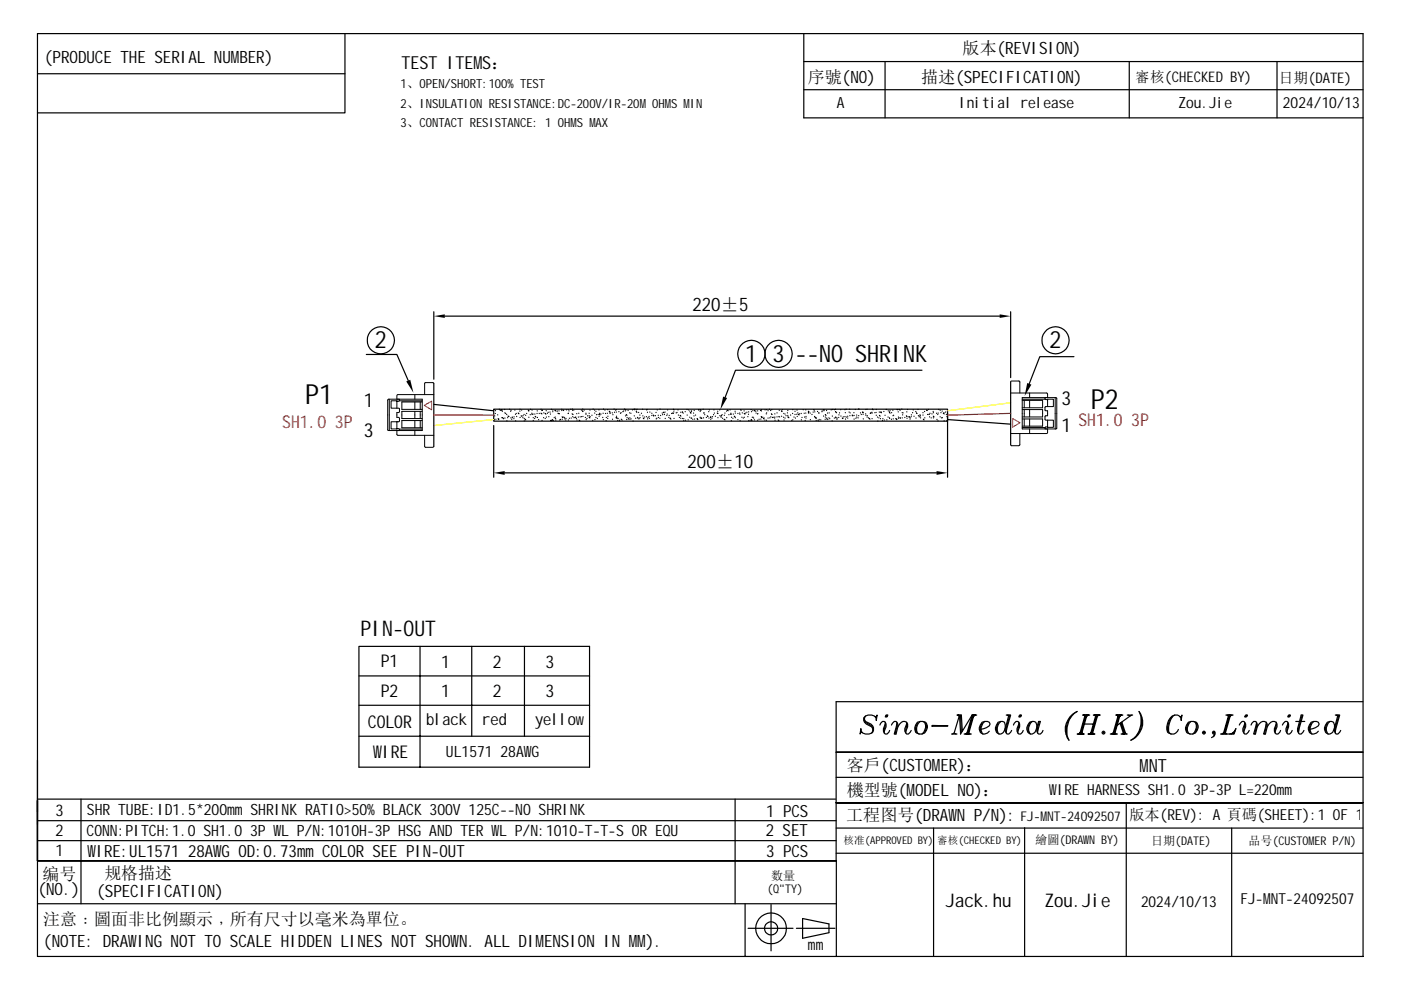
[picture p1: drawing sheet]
<svg xmlns="http://www.w3.org/2000/svg" width="297mm" height="210mm" viewBox="0 0 297 210" stroke-linecap="round" stroke-linejoin="round" font-family="sans-serif">
<g fill="none" stroke="#000" stroke-width=".25">
<path d="M7.9 7.1h281.1v195.7h-281.1zM7.9 15.6h65.2M73.1 7.1v16.8h-65.2M170.4 13.1h118.6M170.4 7.1v17.9h118.6M170.4 19h118.6M187.6 13.1v11.9M239.4 13.1v11.9M270.7 13.1v11.9M77.7 75.2h6.4l2.5 5.5M92 66.1v14.3M94.3 67h117.6"/>
<path d="M195.5 78.5h-39.6l-2.2 5.8M214.3 66.1v14M227.7 75.6h-7.2l-2.3 5.8M92 85.7l12.7 1.4M92 81.3v13.3M104.7 86.8h96.2v2.5h-96.2zM104.7 90.2v11M104.8 88.9v.1M104.9 88.2h.1M105 87.6v.1M105.1 87.1h.1M105.1 88.9h.1"/>
<path d="M105.5 87.9v.1M105.6 88.8h.1M105.7 88.8h.1M105.7 88.9v.1M105.9 86.8h.1M106 86.9v.1M106.2 87h.1M106.3 86.8v.1M106.4 86.8v.1M106.4 87h.1M106.4 88.5v.1M106.5 87.2h.1"/>
<path d="M106.5 88.5v.1M106.7 88.7h.1M106.8 88.7v.1M107 86.8h.1M107 87.5v.1M107 88.6v.1M107.2 87.6v.1M107.4 87.9h.1M107.5 89.2v.1M107.6 88.5v.1M107.7 88.2h.1M107.9 88.3h.1"/>
<path d="M108.1 86.8h.1M108.3 87.2h.1M108.3 88.6h.1M108.4 87h.1M108.5 88.9h.1M108.6 88.4h.1M108.7 88.5v.1M109 88.7v.1M109 88.4h.1M109.2 86.9v.1M109.3 87.8v.1M109.3 89.2v.1"/>
<path d="M109.5 87.6v.1M109.5 88.3h.1M109.9 87.6h.1M110 87.7h.1M110.2 87.1v.1M110.3 86.8h.1M110.3 88.5h.1M110.5 88.2h.1M110.6 86.9v.1M110.6 88.2v.1M110.9 88.5v.1M110.9 88.1v.1"/>
<path d="M111.1 87.9h.1M111.2 88.7h.1M111.2 89.2v.1M111.3 88.9h.1M111.4 88v.1M111.4 89h.1M111.7 87.6v.1M112 86.9v.1M112.1 87.1h.1M112.1 88.4v.1M112.4 87.9h.1M112.5 86.8h.1"/>
<path d="M112.8 87.6h.1M112.8 86.9v.1M112.8 87.9h.1M113 87.8h.1M113.1 88.5v.1M113.1 89.1v.1M113.4 88.7h.1M113.4 87.8h.1M113.5 88.3h.1M113.6 88.4h.1M113.9 87.6v.1M113.9 87.1h.1"/>
<path d="M113.9 88.5h.1M114.2 89h.1M114.3 87.6v.1M114.7 86.8h.1M114.7 87.6h.1M114.9 87v.1M114.9 87.7v.1M114.9 89.1v.1M115 86.9v.1M115.3 88.5v.1M115.3 87.5v.1M115.6 87.6v.1"/>
<path d="M115.6 88.7h.1M115.7 87.8h.1M115.8 87.1h.1M115.9 88.4h.1M116.1 87.6h.1M116.2 87.4h.1M116.4 88.3v.1M116.6 87.3v.1M116.7 87.8h.1M116.7 89.1v.1M116.9 86.8h.1M116.9 89.2h.1"/>
<path d="M117.1 89h.1M117.2 86.9v.1M117.2 87.3h.1M117.2 89.1h.1M117.3 89.1v.1M117.5 88.5v.1M117.7 87v.1M117.7 88.4h.1M117.8 87v.1M117.8 88.7h.1M117.8 89v.1M117.9 87.1v.1"/>
<path d="M118.2 87.1v.1M118.3 87.6h.1M118.5 87.7h.1M118.5 87.1h.1M118.6 87.7h.1M118.7 89v.1M118.8 88.9v.1M119.1 86.8h.1M119.1 87v.1M119.2 88.4h.1M119.2 88.9h.1M119.3 88.5h.1"/>
<path d="M119.4 86.9v.1M119.5 87v.1M119.5 88.4h.1M119.7 88.5v.1M119.7 88.8h.1M120 89v.1M120 88.7h.1M120.1 86.9h.1M120.5 86.8v.1M120.5 87.6v.1M120.5 87.6h.1M120.5 89v.1"/>
<path d="M120.6 87.1h.1M120.7 88.7h.1M121 86.8h.1M121.1 88.6v.1M121.3 87.7v.1M121.4 86.7v.1M121.4 87h.1M121.4 88.3v.1M121.5 87.9h.1M121.7 86.9v.1M121.7 88.5v.1M121.9 88.5h.1"/>
<path d="M122.1 88.4h.1M122.2 88.7h.1M122.3 87.7h.1M122.3 89v.1M122.6 88.4h.1M122.7 87.6h.1M122.8 89.1h.1M122.9 89.2h.1M123 88.4h.1M123.3 86.9v.1M123.3 88.3v.1M123.5 87.1h.1"/>
<path d="M123.6 86.7v.1M123.6 87.2v.1M123.6 88.3h.1M123.9 86.9v.1M124.1 88.5h.1M124.2 87.6h.1M124.2 87.8v.1M124.3 89h.1M124.4 88.7h.1M124.6 88.2h.1M124.9 87.6h.1M124.9 88.1v.1"/>
<path d="M124.9 88.4v.1M125 88.6h.1M125.1 86.9v.1M125.1 88.3v.1M125.5 88v.1M125.7 89.1v.1M125.8 86.7v.1M126.1 86.9v.1M126.1 87.6h.1M126.1 89h.1M126.4 87.2h.1M126.4 88.5h.1"/>
<path d="M126.5 87.9h.1M126.6 88.7h.1M126.8 87.9h.1M127 86.9h.1M127 88.2v.1M127.1 87.8v.1M127.2 87.6h.1M127.2 87.9v.1M127.4 87.8h.1M127.8 88.5h.1M127.9 87.6h.1M127.9 89h.1"/>
<path d="M128 86.7v.1M128.3 86.9v.1M128.4 87.6v.1M128.5 89.2h.1M128.6 88.5h.1M128.8 87.6h.1M128.8 86.8v.1M128.8 88.7h.1M128.9 88.2v.1M129.2 87.2h.1M129.3 87.3h.1M129.3 87.5l.1 .1"/>
<path d="M129.8 87.5v.1M129.9 88.9h.1M129.9 87.9h.1M130.2 86.7v.1M130.3 87.4h.1M130.5 86.9v.1M130.6 88.5v.1M130.7 86.8v.1M130.7 87.3v.1M130.7 88.2v.1M130.8 88.5h.1M130.8 88.7h.1"/>
<path d="M131 89.1v.1M131 88.7h.1M131.2 87.3h.1M131.3 89.1h.1M131.4 89.2v.1M131.6 87.6h.1M131.7 87.5h.1M131.7 88.9h.1M131.9 89v.1M132.1 87.3h.1M132.2 87.1v.1M132.4 86.7v.1"/>
<path d="M132.6 86.8h.1M132.6 87.1h.1M132.6 88.2h.1M132.7 86.9h.1M132.8 87.9h.1M132.9 88.9v.1M132.9 88v.1M133 88.5h.1M133.2 87v.1M133.2 88.8v.1M133.3 88.7h.1M133.5 87.5v.1"/>
<path d="M133.5 88.6h.1M133.5 88.9h.1M133.8 87.6h.1M133.8 88.8h.1M134.1 86.9h.1M134.2 89.3h.1M134.4 86.8h.1M134.5 86.8v.1M134.5 88.2h.1M134.6 86.7v.1M134.8 88.7h.1M134.9 86.9h.1"/>
<path d="M134.9 87.3h.1M135 87.4h.1M135.1 86.8h.1M135.2 88.6h.1M135.2 88.5h.1M135.4 87.4v.1M135.5 88.8h.1M135.5 88.7h.1M135.7 88h.1M135.7 88.5v.1M136 87.6h.1M136.3 86.8h.1"/>
<path d="M136.3 88.2h.1M136.4 88.6v.1M136.5 88.7v.1M136.7 88.4h.1M137.1 88.3v.1M137.1 86.9h.1M137.2 86.8h.1M137.3 87.4h.1M137.3 88.8h.1M137.4 88.5h.1M137.6 88.3h.1M137.7 88.7h.1"/>
<path d="M137.8 87.3v.1M138.2 87.6h.1M138.2 88.1h.1M138.5 88h.1M138.6 88.1v.1M139 88.1v.1M139.1 87.4v.1M139.1 88.8h.1M139.3 88.7h.1M139.3 86.9h.1M139.6 88v.1M139.6 88.5h.1"/>
<path d="M139.9 88.7h.1M139.9 86.7v.1M140.1 88.1h.1M140.4 87.6h.1M140.5 87.9h.1M140.7 87.4h.1M140.8 87.5h.1M140.9 87.9h.1M141 87.3v.1M141 88.7h.1M141.4 88.1h.1M141.5 87.8h.1"/>
<path d="M141.5 86.9h.1M141.8 88.5h.1M141.9 88.1h.1M142.1 88.7h.1M142.2 88.8v.1M142.4 87.6v.1M142.6 87.6h.1M142.8 86.8h.1M142.8 87.6h.1M142.9 87.3h.1M142.9 86.9h.1M142.9 88.7h.1"/>
<path d="M143.4 87.5v.1M143.5 87.4v.1M143.7 86.9h.1M143.8 88h.1M144 88.5h.1M144.2 88.1h.1M144.3 87.4h.1M144.3 88.2h.1M144.3 88.7h.1M144.7 87.3v.1M144.7 88.7h.1M144.9 87.6h.1"/>
<path d="M145 88.7v.1M145 89.1v.1M145.3 87.3h.1M145.4 89.1h.1M145.7 86.8h.1M145.7 88h.1M145.9 89h.1M146 86.9h.1M146.2 87.1v.1M146.2 88.4v.1M146.4 87.5h.1M146.5 87.6h.1"/>
<path d="M146.5 88.7h.1M146.6 87.3h.1M146.6 87.1h.1M146.6 88.6v.1M146.9 88.9h.1M147.1 87.6h.1M147.1 88.2h.1M147.2 87v.1M147.3 88.8v.1M147.5 88h.1M147.9 88.7l-.1 .1M147.9 88.9v.1"/>
<path d="M148.2 86.9h.1M148.4 87.2v.1M148.4 88.4v.1M148.5 86.8v.1M148.5 88.6v.1M148.6 87h.1M148.7 88.7h.1M148.8 88.6v.1M149.1 86.8h.1M149.2 88.6h.1M149.3 87.5v.1M149.4 87.9h.1"/>
<path d="M149.8 88.5h.1M150 88.2h.1M150.1 88.3h.1M150.3 87.3h.1M150.3 88.6v.1M150.4 86.9h.1M150.7 88.4v.1M150.7 88.9h.1M150.7 88.4h.1M150.9 88.7h.1M151.1 88.3v.1M151.3 87.9h.1"/>
<path d="M151.4 86.9h.1M151.5 87.6h.1M151.7 88.2v.1M152.1 87.6h.1M152.2 87.2h.1M152.2 87.6v.1M152.2 88.5v.1M152.6 86.9h.1M152.6 88.1v.1M152.9 88.2v.1M152.9 88.4v.1M153 88.1h.1"/>
<path d="M153.1 87.9h.1M153.2 88.7h.1M153.5 88.9h.1M153.6 88v.1M153.7 87.6h.1M153.7 89h.1M154 87.1v.1M154.1 88.5v.1M154.2 86.9v.1M154.4 87.1h.1M154.5 87.9h.1M154.8 86.9h.1"/>
<path d="M154.9 87.8v.1M155 87.6h.1M155 87.8v.1M155.1 89.2h.1M155.1 88.4v.1M155.4 88.7h.1M155.5 87.8h.1M155.7 88.2v.1M155.8 88.4h.1M155.9 87.2h.1M155.9 87.6h.1M155.9 88.5v.1"/>
<path d="M156.4 87.6v.1M156.4 89h.1M156.8 87.6h.1M156.9 87.8v.1M156.9 89.2h.1M157 86.8v.1M157.1 87h.1M157.3 88.4v.1M157.4 87.5v.1M157.6 88.6v.1M157.8 87.1h.1M157.8 87.6v.1"/>
<path d="M157.8 88.4v.1M157.9 87.8h.1M158.1 87.6h.1M158.4 87.4h.1M158.6 88.3v.1M158.7 87.8v.1M158.7 87.3h.1M158.7 89.2h.1M159 89.1v.1M159.2 86.8v.1M159.3 89h.1M159.3 87.3h.1"/>
<path d="M159.4 89.1h.1M159.5 88.4v.1M159.6 87.1h.1M159.7 88.4v.1M159.8 88.6v.1M160 87v.1M160 89h.1M160.1 87.1v.1M160.3 87.1v.1M160.3 87.6h.1M160.6 87.7v.1M160.6 87.1h.1"/>
<path d="M160.6 89.1h.1M160.7 87.7h.1M160.9 88.9h.1M161.2 87v.1M161.3 88.8v.1M161.4 88.3v.1M161.4 86.8v.1M161.4 87.1h.1M161.5 88.4v.1M161.7 88.4v.1M161.9 88.7v.1M162 88.6v.1"/>
<path d="M162.2 89v.1M162.2 86.9h.1M162.5 87.7v.1M162.5 89.1h.1M162.5 86.8v.1M162.5 87.5v.1M162.8 87.1h.1M162.8 88.6v.1M163.1 86.8h.1M163.2 88.6h.1M163.4 87v.1M163.4 88.4h.1"/>
<path d="M163.6 87.7v.1M163.6 86.8v.1M163.7 87.9h.1M163.8 88.5h.1M163.9 88.4v.1M164.2 88.6v.1M164.3 87.7v.1M164.3 88.4h.1M164.3 89.1h.1M164.7 87.5v.1M164.7 88.4h.1M165 89v.1"/>
<path d="M165.1 88.3v.1M165.1 89.2h.1M165.2 87h.1M165.3 88.4h.1M165.7 87.1h.1M165.7 88.2v.1M165.8 87.2v.1M165.9 86.8v.1M166.1 88.4v.1M166.2 87.6v.1M166.2 89v.1M166.4 87.8h.1"/>
<path d="M166.4 88.6v.1M166.7 88.1v.1M166.9 87.5v.1M167 87v.1M167 88.1h.1M167.1 88.4h.1M167.1 88.4v.1M167.2 88.5v.1M167.6 88h.1M167.9 89.1v.1M168 87.6v.1M168.1 86.8v.1"/>
<path d="M168.1 89h.1M168.3 88.4h.1M168.6 87.2h.1M168.6 87.9h.1M168.6 88.6v.1M168.9 87.8v.1M169 86.9v.1M169 88.3h.1M169.1 87.5v.1M169.3 87.8v.1M169.4 87.9v.1M169.5 87.7v.1"/>
<path d="M169.9 87.6v.1M169.9 89h.1M170 88.5h.1M170.3 86.8v.1M170.5 87.6h.1M170.6 88.4h.1M170.7 89.1v.1M170.8 86.9h.1M170.8 87.6h.1M170.9 88.3h.1M170.9 88.6v.1M171.4 87.2h.1"/>
<path d="M171.4 87.5v.1M171.5 87.3h.1M171.8 87.6h.1M171.8 89h.1M172.2 87.9h.1M172.4 87.3v.1M172.5 86.8v.1M172.7 86.9v.1M172.7 88.3h.1M172.7 87.3h.1M172.8 88.4h.1M172.9 88.5v.1"/>
<path d="M173 88.6v.1M173 89.1v.1M173.1 88.6v.1M173.3 87.2v.1M173.4 89.1h.1M173.6 87.5v.1M173.6 89.2v.1M173.6 87.6h.1M173.7 88.9v.1M174 89h.1M174.3 87.3h.1M174.3 87.1h.1"/>
<path d="M174.6 86.8v.1M174.6 88.2h.1M174.7 87.1h.1M174.7 86.8v.1M174.9 88.9h.1M175 87.9h.1M175 88.4h.1M175.1 88v.1M175.2 87v.1M175.3 88.6v.1M175.3 88.8v.1M175.5 87.6h.1"/>
<path d="M175.5 88.9v.1M175.8 88.6h.1M175.8 87.5v.1M175.9 88.7v.1M176.2 86.9h.1M176.4 86.8h.1M176.4 89.2v.1M176.5 88.2h.1M176.6 86.8h.1M176.9 88.6v.1M176.9 86.8v.1M177.2 86.8h.1"/>
<path d="M177.2 87.3h.1M177.2 88.4h.1M177.2 88.6h.1M177.3 87.4h.1M177.4 87.5h.1M177.4 88.9h.1M177.5 88.6v.1M177.8 88.5h.1M177.9 87.9v.1M178 87.5v.1M178.3 86.8v.1M178.3 88.2h.1"/>
<path d="M178.6 88.6v.1M178.7 88.7h.1M178.8 88.4h.1M179.1 86.8v.1M179.1 88.3v.1M179.2 87.5h.1M179.3 88.8v.1M179.4 86.8h.1M179.4 88.4h.1M179.7 88.2v.1M179.7 88.6v.1M180 87.3v.1"/>
<path d="M180.2 86.8h.1M180.2 88.1v.1M180.2 87.5v.1M180.7 88h.1M180.7 88.1v.1M180.8 88.1v.1M181 87.5h.1M181.1 88.1h.1M181.1 88.8v.1M181.3 86.8h.1M181.5 88.7h.1M181.6 88h.1"/>
<path d="M181.6 88.4h.1M181.9 88.6h.1M182 86.7v.1M182.1 88.1v.1M182.1 86.7v.1M182.4 87.5v.1M182.6 87.9h.1M182.9 87.3v.1M183 87.4v.1M183 87.8v.1M183 88.8h.1M183.5 87.7v.1"/>
<path d="M183.6 86.8h.1M183.6 88v.1M183.8 86.8h.1M183.8 88.4h.1M183.9 88.1v.1M184.1 88.6h.1M184.3 88.7h.1M184.4 88.8v.1M184.5 87.6h.1M184.6 87.5v.1M184.9 87.4h.1M184.9 87.6h.1"/>
<path d="M184.9 88.7v.1M185 86.7v.1M185.1 86.8v.1M185.5 87.5h.1M185.7 87.4v.1M185.8 86.8h.1M185.8 88v.1M186 88.4h.1M186.1 89.3h.1M186.3 88.6h.1M186.4 87.3v.1M186.5 88.1h.1"/>
<path d="M186.6 88.2h.1M186.6 87.4h.1M186.7 88.7v.1M186.8 87.3h.1M186.8 87.5h.1M187.1 89.1v.1M187.2 88.7v.1M187.4 87.2v.1M187.5 89v.1M187.6 88v.1M187.9 86.8h.1M188 86.8h.1"/>
<path d="M188 89h.1M188.3 88.4h.1M188.3 87.1h.1M188.6 87.3h.1M188.6 87.4v.1M188.6 88.6h.1M188.6 88.7h.1M188.7 87.1h.1M188.7 87.6h.1M189 88.9h.1M189 87.5h.1M189.3 87h.1"/>
<path d="M189.3 88.1v.1M189.4 88.8h.1M189.5 88v.1M189.9 88.7v.1M190 88.8h.1M190.1 88.9v.1M190.2 86.8h.1M190.3 86.8v.1M190.4 87.3h.1M190.5 88.4h.1M190.5 88.7h.1M190.6 86.8h.1"/>
<path d="M190.7 86.8v.1M190.8 88.6h.1M190.9 86.9v.1M190.9 88.6v.1M191.2 86.7v.1M191.3 87.5h.1M191.3 88.6h.1M191.4 87.9v.1M191.5 87.5v.1M191.8 88.5h.1M192.2 88.2h.1M192.3 87.3h.1"/>
<path d="M192.3 88.3h.1M192.3 88.7h.1M192.4 86.8h.1M192.7 88.4h.1M192.8 88.4h.1M192.9 88.8v.1M193 88.6h.1M193.2 88.3v.1M193.2 87.9v.1M193.5 87.5h.1M193.6 86.9h.1M193.8 88.2v.1"/>
<path d="M194.2 87.2v.1M194.2 88.6v.1M194.3 87.5v.1M194.4 87.6v.1M194.6 86.8h.1M194.7 88.1v.1M194.9 88.4h.1M195.1 87.9v.1M195.1 88.2v.1M195.1 88.1h.1M195.2 88.6h.1M195.7 87.5h.1"/>
<path d="M195.7 88h.1M195.8 88.9h.1M195.9 89h.1M196 87.2v.1M196.1 88.6h.1M196.5 86.9v.1M196.6 87v.1M196.7 87.9h.1M196.8 86.8h.1M197 87.9h.1M197 87.8v.1M197.1 88.4h.1"/>
<path d="M197.2 87.6h.1M197.4 88.6h.1M197.6 87.7v.1M197.9 87.2v.1M197.9 87.5h.1M197.9 88.2v.1M197.9 88.6h.1M198 88.4h.1M198.6 87.6h.1M198.7 88.9v.1M198.8 87.9h.1M198.9 89.2v.1"/>
<path d="M198.9 87.6h.1M199 86.8h.1M199.3 87h.1M199.3 88.4h.1M199.5 87.5h.1M199.6 88.6h.1M199.8 87.1v.1M199.8 88.5v.1M200 87.6h.1M200.1 87.5h.1M200.2 87.7v.1M200.2 89.2v.1"/>
<path d="M200.5 87.3v.1M200.6 87.9h.1M200.7 89.2v.1M200.8 88.3v.1M200.9 87.3h.1M200.9 87.6v13.6M200.9 89l13.4 .9M214.3 81v13.3M107 100.3h91.6M76.1 137h48.9v25.7h-48.9zM89.1 137v25.7M100 137v19.1"/>
<path d="M111.2 137v19.1M76.1 143.3h48.9M76.1 156.1h48.9M76.1 149.5h48.9M177.3 159.5h111.7zM177.3 148.8h111.7zM177.3 148.8v54M177.3 159.5h111.7M183.3 152.8l.2 .3 1.3 .8 .2 .4M183.5 151.8l-.2 .4 .2 .8 1.1 .5a1.13 1.13 0 0 1 .6 1.2 1.13 1.13 0 0 1-.9 .9h-.8l-.6-.2-.4-.5v-.4l-.1 1.1 .1-.3h.2M185.6 152h.2l.2-.4-.2 1.2-.2-.8a1.72 1.72 0 0 0-2.5 .2l.2 .9 .4 .4 1.1 .6 .2 .4v.5l-.2 .4M186.5 153.7l.6-.7 .6 .1 .2 1-.4 .9"/>
<path d="M187.7 153.1l-.2 2.3M187.7 153.5l-.4 1 .2 .9 .2 .2h.4l.5-.7M187.8 151.8h.4M187.9 151.6h.3l-.1 .4h-.4zM188.1 151.6l-.2 .4M190.1 153.5l-.5 2.1h.4l.4-2.1-.4-.5h-.4l-.6 .7M190.1 153.1v1l-.3 1.5M190.4 154.1a1.33 1.33 0 0 1 1.8-1l.2 .4v.6l-.3 .9M192.2 153.1l-.1 2.3M192.2 153.5l-.4 1v.5l.3 .4 .1 .2h.4l.6-.7M194.5 153.1a1.67 1.67 0 0 1 1.9 .2 1.49 1.49 0 0 1-.3 2 1.49 1.49 0 0 1-2 0 1.85 1.85 0 0 1 .4-2.2zM194.5 153.3a1.69 1.69 0 0 0-.2 2"/>
<path d="M195.1 153a2.06 2.06 0 0 0-.6 2.4l.4 .2M195.7 153l.3 .1a2 2 0 0 1-.5 2.5M196.2 153.3a1.83 1.83 0 0 1-.2 2M197.6 153.8l3.4 .1-3.4 .1zM201.7 155.6h1.2M201.9 155.6l.4-.2 .4 .2M202.9 151.6h.9l.2 3.4 2.1-3.4M203.1 151.6l.3 .2 .3 3.8 .3-.6M203.3 151.6l.1 .4M203.4 151.6l-1.1 3.8M203.7 151.6l.1 3.7M204.4 155.6h1.5"/>
<path d="M204.6 155.6l.6-.2 .5 .2M205.2 155.3l-.4 .3M205.3 155.3l.3 .3M206.1 151.6l-1.1 4M206.1 151.6h1M206.3 151.6l-1.1 4M206.5 151.6l-1.2 4M206.7 151.6l-.4 .4M206.9 151.6l-.6 .2M207.8 154.7a2.46 2.46 0 0 0 2.1-1.2 1.08 1.08 0 0 0-1.7-.4 1.46 1.46 0 0 0 .2 2.5l1-.2 .3-.4M208.2 153.3a1.8 1.8 0 0 0-.2 2M208.8 153a1.88 1.88 0 0 0-.4 2.6"/>
<path d="M211.6 153.1l.6-.1 .8 .1a1.65 1.65 0 0 1-1.2 2.5 1.21 1.21 0 0 1-.5-1.9zM211.6 153.3a1.92 1.92 0 0 0-.2 2M212.2 153a1.88 1.88 0 0 0-.4 2.6M213.3 151.6h1l-1 3.4M213.5 151.6l.6 .2M213.7 151.6l.2 .4M213.9 151.6l-.6 2.1a1.43 1.43 0 0 0 .2 1.9h.4l.6-.7M214.1 151.6l-.8 2.9v.9M214.9 153.7l.5-.7 .6 .1 .2 1-.4 .9M216 153.1l-.2 2.3M216 153.5l-.4 1 .2 .9 .2 .2h.4l.5-.7M216.1 151.8h.4"/>
<path d="M216.2 151.6h.4l-.2 .4h-.4zM216.4 151.6l-.2 .4M218.3 153.1l.5-.1 .8 .1a1.65 1.65 0 0 1-1.1 2.5 1.46 1.46 0 0 1-.2-2.5zM218.5 153.1a1.85 1.85 0 0 0-.4 2.2M218.8 153a1.88 1.88 0 0 0-.3 2.6M220.4 153l-.4 1.3v1.1M221.1 154.9l-.5 .7h-.4l-.2-.2-.2-.4v-.7l.4-1.3h.4l-.6 2M227 152a4.6 4.6 0 0 0-.9 3.8 5.1 5.1 0 0 1 2.3-5 4.1 4.1 0 0 0-1.8 6.1l-.3-.9-.2-1.7M228.4 155.6h1.5M228.5 155.6l.6-.2 .6 .2M229.1 155.3l-.3 .3M229.3 155.3l.2 .3"/>
<path d="M229.5 151.6h1.5M229.7 153.5h2.3M229.7 151.6l.6 .2 .5-.2M229.9 151.6l.2 .4M230.1 151.6l-1.2 4M230.3 151.6l-1.2 4M230.4 151.6l-1.1 4M230.7 155.6h1.4M230.7 151.6l-.4 .4M230.8 155.6l.6-.2 .6 .2M231.4 155.3l-.4 .3M231.6 155.3l.2 .3"/>
<path d="M231.8 151.6h1.5M232 151.6l.5 .2 .6-.2M232.1 151.6l.3 .4M232.4 151.6l-1.2 4M232.5 151.6l-1.1 4M232.7 151.6l-1.1 4M232.9 151.6l-.4 .4M233.7 155.3l.3-.3 .3 .4-.4 .2zM233.9 155.3h.1v.1h-.1zM235.4 155.6h1.5M235.6 155.6l.6-.2 .5 .2M236.2 155.3l-.4 .3"/>
<path d="M236.3 155.3l.2 .3M236.5 151.6h1.6M236.7 151.6l.6 .2 .6-.2M236.9 151.6l.2 .4M237.1 151.6l-1.1 4M237.3 151.6l-1.1 4M237.5 151.6l-1.2 4M237.5 153.3l.7 2.3M237.7 155.6h1.3M237.7 153.3l.7 2.3M237.7 151.6l-.4 .4M237.9 153.1l.7 2.3"/>
<path d="M238.2 155.4l-.3 .2M238.2 155.3l-.1 .3M238.4 155.3l.4 .3M239 151.6h1.1M239.2 151.6l.4 .2 .4-.2M239.6 151.8l-2.9 2.1M242 153.5l-.1-1.7-.4-1a4 4 0 0 1-1.7 6.1 5.1 5.1 0 0 0 2.2-4.9 4.4 4.4 0 0 1-.9 3.8M248.5 152a3.3 3.3 0 0 0-.9 2.9l.2 .4M249.1 151.6a3.5 3.5 0 0 0-1.2 3.8l.4 .2M250.2 152h.2l.2-.4-.2 1.2a1.2 1.2 0 0 0-.9-1.3 1.2 1.2 0 0 0-1.4 .7 2.63 2.63 0 0 0-.3 3.2 1.32 1.32 0 0 0 2-.7M252 153.1a1.62 1.62 0 0 1 1.8 .2 1.48 1.48 0 0 1-.2 2 1.48 1.48 0 0 1-2 0 1.68 1.68 0 0 1 .4-2.2zM252 153.3a1.8 1.8 0 0 0-.3 2"/>
<path d="M252.5 153a2.15 2.15 0 0 0-.5 2.4l.3 .2M253.1 153l.3 .1a2 2 0 0 1-.5 2.5M253.6 153.3a1.83 1.83 0 0 1-.2 2M255.2 155l.4 .3-.3 .3-.3-.2zM255.2 155.3h.1v.1h-.1zM257.2 155.3h.3v.1h-.3zM257.2 156.2l.3-.6h-.3l-.1-.3 .4-.3a.85 .85 0 0 1-.6 1.4M258.8 155.6h2.8l.4-1.1-.6 1.1M259 155.6l.5-.2 .6 .2M259.5 155.3l-.3 .3M259.7 155.3l.2 .3M259.9 151.6h1.5"/>
<path d="M260.1 151.6l.6 .2 .6-.2M260.3 151.6l.2 .4M260.5 151.6l-1.1 4M260.7 151.6l-1.2 4M260.9 151.6l-1.2 4M261.1 151.6l-.4 .4M261.6 155.4l-.9 .2M261.8 155l-.7 .6M262.7 153.7l.6-.7h.4l.2 .1 .2 .4v.6l-.4 .9M263.9 153.1l-.2 2.3M263.9 153.5l-.4 1v.5l.2 .4 .2 .2h.4l.6-.7M264 151.8h.4"/>
<path d="M264.1 151.6h.4l-.2 .4h-.4zM264.3 151.6l-.2 .4M266.4 153.5l-.6 2.1h.4l.4-1.5-.2-1-.6-.1-.6 .7M266.4 153.1v1l-.4 1.5M268.5 153.5l-.6 2.1h.4l.4-2.1a.85 .85 0 0 0-1.4-.4l-.7 1M268.5 153.1v1l-.4 1.5M268.7 154.1a1.36 1.36 0 0 1 1.9-1l.1 1-.3 .9M270.6 153.1l-.2 2.3M270.6 153.5l-.4 1 .2 .9 .2 .2h.4l.5-.7M271.9 153.7l.6-.7h.4l.1 .1 .2 1-.3 .9M273 153.1l-.1 2.3M273 153.5l-.3 1v.5l.2 .4 .1 .2h.4l.6-.7"/>
<path d="M273.1 151.8h.4M273.2 151.6h.4l-.2 .4h-.4zM273.4 151.6l-.2 .4M274.7 153h1.9M276.1 151.6l-.8 2.9v.9M276.5 154.9l-.6 .7h-.4a1.43 1.43 0 0 1-.2-1.9l.6-2.1h.4l-1 3.4M277.6 154.7a2.46 2.46 0 0 0 2.1-1.2 1.08 1.08 0 0 0-1.7-.4 1.46 1.46 0 0 0 .2 2.5l.9-.2 .4-.4M278 153.3a1.8 1.8 0 0 0-.2 2M278.5 153a1.88 1.88 0 0 0-.3 2.6M281.4 153.1l.6-.1 .7 .1a1.65 1.65 0 0 1-1.1 2.5 1.46 1.46 0 0 1-.2-2.5zM281.4 153.3a1.8 1.8 0 0 0-.2 2M282 153a1.88 1.88 0 0 0-.4 2.6"/>
<path d="M283.1 151.6h.9l-.9 3.4M283.3 151.6l.6 .2M283.5 151.6l.2 .4M283.7 151.6l-.6 2.1a1.59 1.59 0 0 0 .2 1.9h.4l.6-.7M283.9 151.6l-.8 2.9v.9M7.9 169.7v12.8v-11M7.9 178.2h169.4M7.9 174h169.4M7.9 169.4h169.3M17.2 169.4v22.2M155.9 169.4v22.2M177.3 175.6h111.7z"/>
<path d="M177.3 164.8h111.7zM177.3 170.2h111.7zM197.9 175.6v27.2M217.2 175.5v27.2M238.8 170.2v32.6M261.1 175.6v27.2M7.9 182.5h169.4zM7.9 191.6h169.4zM7.9 182.5h169.4M158 191.6v11.2M158.6 196.8h9.5M163.5 191.8v9.8"/>
<path d="M168.9 196.8h8.1M170.2 194.7l5.6 1.2v1.9l-5.6 1.1zM177.3 180.9h111.7"/>
<circle cx="80.8" cy="72.2" r="2.88"/>
<circle cx="159.3" cy="75" r="2.88"/>
<circle cx="165.1" cy="75" r="2.88"/>
<circle cx="223.8" cy="72.2" r="2.88"/>
<circle cx="163.5" cy="196.8" r="3.3"/>
<circle cx="163.5" cy="196.8" r="1.39"/>
</g>
<path d="M92 67l2.3-.4v.8zM211.9 66.6l2.4 .4-2.4 .4zM86.1 80.9l.9-.4 .7 2.8zM104.7 100.3l2.3-.4v.8zM153.3 84.1l.9 .3-1.5 2.4zM198.6 99.9l2.3 .4-2.3 .4zM217.8 81.2l.9 .3-1.5 2.5z" fill="#000"/>
<path d="M104.7 89l-12.7 1.2M214.3 85.4l-13.4 1.7" fill="none" stroke="#ff0" stroke-width=".25"/>
<g fill="none" stroke="#000" stroke-width=".21">
<path d="M82.5 84.6v6.7M84.1 86.5h-1.2v-1.5l1.6 .1 .2-.5-2.5 .1v6.5l2.5 .1-.2-.4h-1.6v-1.5h1.2M84.1 86.5h.4l.2 .2v.7l-.6 .1v1l.6 .1v.6v.2h-.6M84.1 85v1.5M84.1 89.4v1.5M84.7 85h4.8M84.7 91h4.8M88 83.7v.9M88 85.2v1.6M88 87.2v1.5M88 89.2v1.5M88 91.3v1"/>
<path d="M89.1 85.2v1.6M89.1 87.2v1.5M89.1 89.2v1.5M89.5 85.2h-4.3v1.6h4.3M89.5 87.2h-4.3v1.5h4.3M89.5 89.2h-4.3v1.5h4.3M90 92.3l.1 2.5h1.7l.2-.2M92 83.7h-7.6l-.3 .2v.7h5.4v6.7h-5.4l.1 .9 7.8 .1M92 81.3l-.2-.2-1.7 .1-.1 2.5M214.3 83.3h7.6l.2 .2v.8h-5.4v6.6h5.4l-.1 1h-7.7M214.3 81l.1-.2h1.8v2.5M216.2 91.9v2.5l-1.8 .1-.1-.2"/>
<path d="M216.7 86.8h4.4v1.6h-4.4M216.7 84.6h4.9M216.7 88.8h4.4v1.6h-4.4M216.7 90.6h4.9M216.7 84.9h4.4v1.6h-4.4M217.2 84.9v1.6M217.2 86.8v1.6M217.2 88.8v1.6M218.3 83.3v1M218.3 84.9v1.6M218.3 86.8v1.6M218.3 88.8v1.6"/>
<path d="M218.3 90.9v1M222.1 86.2h1.2v-1.6l-1.6 .1-.1-.4h2.4v6.6h-2.4l.1-.4 1.6 .1v-1.5h-1.2M222.1 86.2h-.4l-.1 .2v.7h.5v1.1h-.5v.7v.1l.5 .1M222.1 84.6v1.6M222.1 89.1v1.5M223.7 84.3v6.6"/>
</g>
<path d="M89.9 86l1.6-.9v1.8zM214.7 88.7l1.6 .9-1.6 1z" fill="none" stroke="#f00" stroke-width=".21"/>
<path d="M92 88h12.7M214.3 87.6l-13.4 .4" fill="none" stroke="#f00" stroke-width=".25"/>
<g font-size="5.9">
<text x="64.7" y="85.7">P1</text>
<text x="231.3" y="86.7">P2</text>
</g>
<g font-size="5.1">
<text x="79.4" y="73.9">2</text>
<text x="158" y="76.8">1</text>
<text x="163.8" y="76.8">3 --NO SHRINK</text>
<text x="222.5" y="73.9">2</text>
</g>
<text font-size="4.6" x="76.4" y="134.8">PIN-OUT</text>
<g font-size="4.1">
<text x="77.2" y="86.2">1</text>
<text x="225.1" y="85.8">3</text>
<text x="77.2" y="92.7">3</text>
<text x="225.1" y="91.6">1</text>
</g>
<g font-size="4">
<text x="146.8" y="66">220±5</text>
<text x="145.8" y="99.2">200±10</text>
<text x="200.5" y="192.3">Jack.hu</text>
<text x="221.5" y="192.3">Zou.Jie</text>
</g>
<text font-size="3.9" x="241.6" y="163.6">MNT</text>
<text font-size="3.8" x="85.1" y="14.6">TEST ITEMS：</text>
<g font-size="3.7" fill="#f00">
<text x="59.8" y="90.8">SH1.0</text>
<text x="71" y="90.8">3P</text>
<text x="228.7" y="90.3">SH1.0</text>
<text x="239.8" y="90.3">3P</text>
</g>
<g font-size="3.7">
<text x="80.7" y="141.4">P1</text>
<text x="93.5" y="141.6">1</text>
<text x="104.5" y="141.6">2</text>
<text x="115.7" y="141.6">3</text>
<text x="80.7" y="147.8">P2</text>
<text x="93.5" y="147.8">1</text>
<text x="104.5" y="147.8">2</text>
<text x="115.7" y="147.8">3</text>
<text x="78" y="154.3">COLOR</text>
<text x="79.1" y="160.6">WIRE</text>
</g>
<g font-size="3.6">
<text x="204.1" y="11.4">版本(REVISION)</text>
<text x="9.3" y="13.4">(PRODUCE THE SERIAL NUMBER)</text>
<text x="171.3" y="17.6">序號(NO)</text>
<text x="195.3" y="17.6">描述(SPECIFICATION)</text>
<text x="179.5" y="163.5">客戶(CUSTOMER)：</text>
<text x="162.5" y="173.2">1 PCS</text>
<text x="179.5" y="168.7">機型號(MODEL NO)：</text>
<text x="162.4" y="177.3">2 SET</text>
<text x="179.4" y="174.2">工程图号(DRAW</text>
<text x="202.9" y="174.2">N P/N):</text>
<text x="18.5" y="181.7">WIRE:UL1571</text>
<text x="39.9" y="181.7">28AWG OD:0.73mm COLOR SEE PIN-OUT</text>
<text x="162.5" y="181.8">3 PCS</text>
<text x="8" y="189.8">(NO.)</text>
<text x="9" y="186.6">编号</text>
<text x="20.4" y="190.1">(SPECIFICATION)</text>
<text x="22.1" y="186.4">规格描述</text>
<text x="9.2" y="196.1">注意﹕圖面非比例顯示﹐所有尺寸以毫米為單位。</text>
<text x="9.2" y="200.8">(NOTE: DRAWING NOT TO SCALE HIDDEN LINES NOT SHOWN. ALL DIMENSION IN MM).</text>
</g>
<g font-size="3.5">
<text x="90.3" y="153.8">black</text>
<text x="102.3" y="153.8">red</text>
<text x="113.4" y="153.8">yellow</text>
</g>
<g font-size="3.4">
<text x="11.8" y="173">3</text>
<text x="11.8" y="177.3">2</text>
<text x="11.8" y="181.5">1</text>
</g>
<g font-size="3.3">
<text x="177.4" y="23">A</text>
<text x="203.3" y="23">Initial release</text>
<text x="249.8" y="23">Zou.Jie</text>
<text x="272" y="23">2024/10/13</text>
<text x="94.6" y="160.5">UL1571</text>
<text x="106.1" y="160.5">28AWG</text>
<text x="18.4" y="172.9">SHR TUBE:ID1.5*200mm SHRINK RATIO&gt;50% BLACK 300V 125C--NO SHRINK</text>
<text x="18.4" y="177.3">CONN:PITCH:1.0 SH1.0</text>
<text x="53" y="177.3">3P WL P/N:1010H-3P HSG AND TER WL P/N:1010-T-T-S OR EQU</text>
<text x="171.3" y="201.5">mm</text>
</g>
<g font-size="3.2">
<text x="222.4" y="168.6">WIRE HARNESS SH1.0</text>
<text x="239.5" y="173.9">版本(REV): A 頁碼(SHEET):1 OF 1</text>
<text x="253" y="168.6">3P-3P L=220mm</text>
<text x="263" y="191.7">FJ-MNT-24092507</text>
<text x="241.9" y="192.2">2024/10/13</text>
</g>
<g font-size="3.1">
<text x="240.7" y="17.3">審核(CHECKED BY)</text>
<text x="271.1" y="17.6">日期(DATE)</text>
</g>
<text font-size="2.8" x="216.4" y="174.2">FJ-MNT-24092507</text>
<g font-size="2.7">
<text x="84.9" y="18.6">1、OPEN/SHORT:100% TEST</text>
<text x="84.9" y="22.9">2、INSULATION RESISTANCE:DC-200V/IR-20MOHMS MIN</text>
<text x="84.9" y="26.9">3、CONTACT RESISTANCE: 1 OHMS MAX</text>
</g>
<g font-size="2.5">
<text x="219.5" y="179">繪圖(DRAWN BY)</text>
<text x="244.1" y="179.1">日期(DATE)</text>
<text x="264.7" y="179.1">品号(CUSTOMER P/N)</text>
<text x="162.6" y="189.2">(Q&quot;TY)</text>
<text x="163.5" y="186.5">数量</text>
</g>
<g font-size="2.2">
<text x="178.8" y="178.9">核准(APPROVED BY)</text>
<text x="198.7" y="178.9">審核(CHECKED BY)</text>
</g>
</svg>
